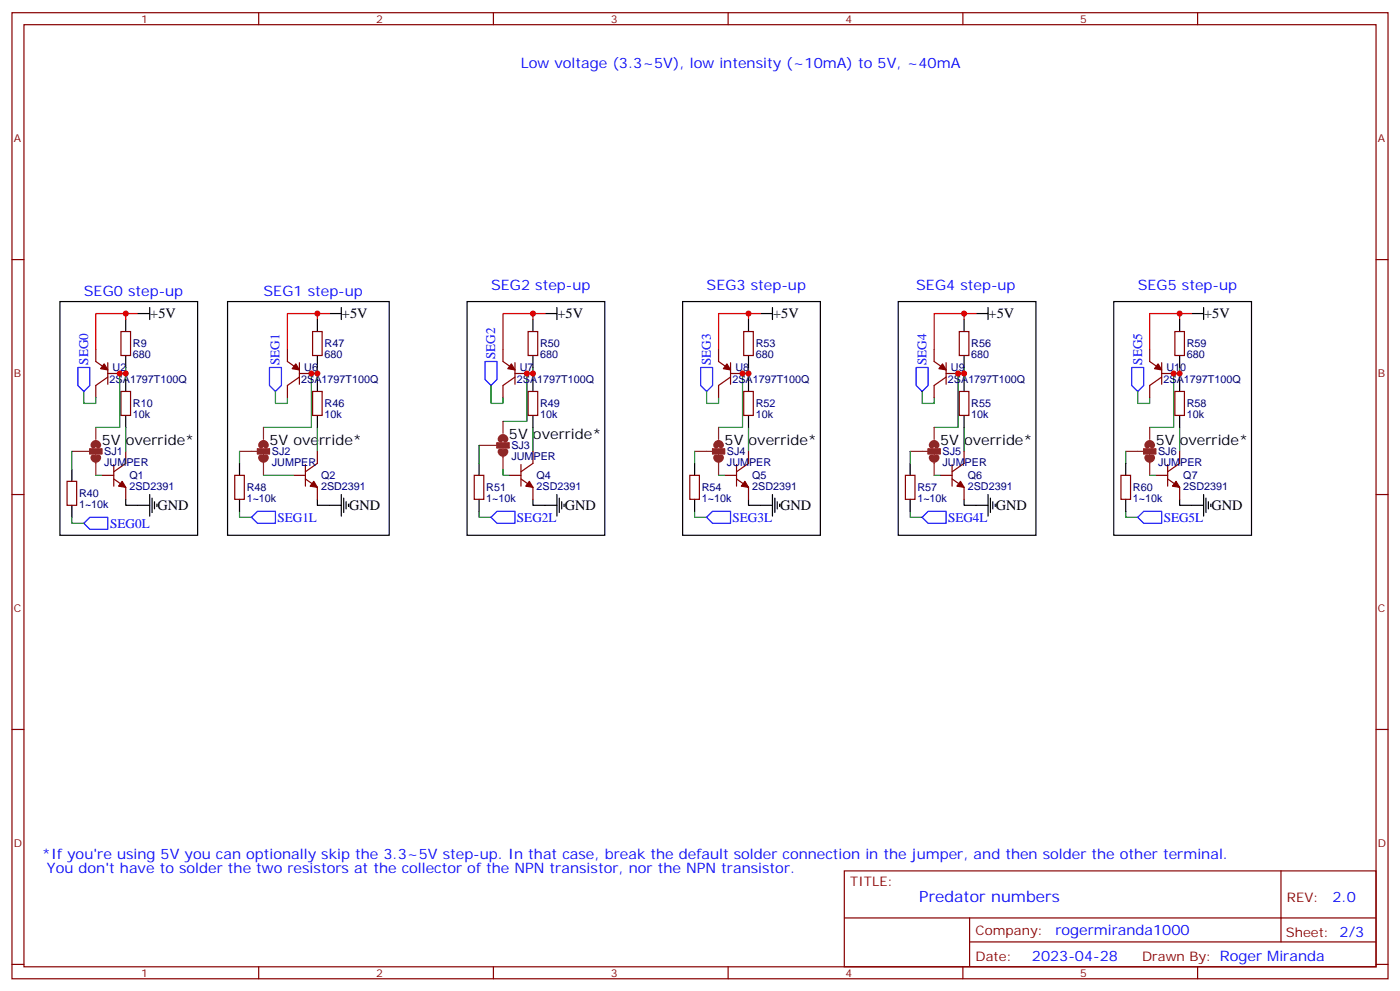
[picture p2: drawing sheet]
<svg xmlns="http://www.w3.org/2000/svg" width="412mm" height="292mm" viewBox="0 0 412 292" stroke-linecap="round" stroke-linejoin="round" font-family="sans-serif">
<g fill="none" stroke="#870000" stroke-width=".35">
<path d="M3.5 3.7h405.4v284.4h-405.4zM7.1 7.3h398.2v277.3h-398.2zM76.2 3.7v3.6M145.3 3.7v3.6M214.5 3.7v3.6M283.6 3.7v3.6M352.8 3.7v3.6M3.5 76.4h3.6M405.3 76.4h3.6M35.6 97.6h2.9v7h-2.9zM92.1 97.6h2.8v7h-2.8zM155.6 97.6h2.8v7h-2.8z"/>
<path d="M219.1 97.6h2.8v7h-2.8zM282.6 97.6h2.8v7h-2.8zM346.1 97.6h2.8v7h-2.8zM28.2 102.9v3.5l3.5 2.5M31.7 106.8v6.3M31.7 111l-3.5 2.5v3.5M31.7 109.9h3.6M35.6 115.2h2.9v7.1h-2.9zM84.7 102.9v3.5l3.5 2.5M88.2 109.9h3.5M88.2 106.8v6.3M88.2 111l-3.5 2.5v3.5"/>
<path d="M92.1 115.2h2.8v7.1h-2.8zM148.2 102.9v3.5l3.5 2.5M151.7 109.9h3.5M151.7 106.8v6.3M151.7 111l-3.5 2.5v3.5M155.6 115.2h2.8v7.1h-2.8zM211.7 102.9v3.5l3.5 2.5M215.2 109.9h3.5M215.2 106.8v6.3M215.2 111l-3.5 2.5v3.5M219.1 115.2h2.8v7.1h-2.8zM275.2 102.9v3.5l3.5 2.5"/>
<path d="M278.7 109.9h3.5M278.7 106.8v6.3M278.7 111l-3.5 2.5v3.5M282.6 115.2h2.8v7.1h-2.8zM338.7 102.9v3.5l3.5 2.5M342.2 109.9h3.5M342.2 106.8v6.3M342.2 111l-3.5 2.5v3.5M346.1 115.2h2.8v7.1h-2.8zM30 139.9h3.5M33.5 136.7v6.4M37 132.9v3.5l-3.5 2.5"/>
<path d="M69.1 139.9h2.9v7.1h-2.9zM86.4 139.9h3.6M90 136.7v6.4M93.5 132.9v3.5l-3.5 2.5M139.7 139.9h2.8v7.1h-2.8zM149.9 139.9h3.6M153.5 136.7v6.4M157 132.9v3.5l-3.5 2.5M203.2 139.9h2.8v7.1h-2.8zM213.4 139.9h3.6M217 136.7v6.4M220.5 132.9v3.5l-3.5 2.5"/>
<path d="M266.7 139.9h2.8v7.1h-2.8zM276.9 139.9h3.6M280.5 136.7v6.4M284 132.9v3.5l-3.5 2.5M330.2 139.9h2.8v7.1h-2.8zM340.4 139.9h3.6M344 136.7v6.4M347.5 132.9v3.5l-3.5 2.5M3.5 145.6h3.6M19.8 141.7h2.8v7h-2.8zM33.5 141l3.5 2.4v3.6M90 141l3.5 2.4v3.6"/>
<path d="M153.5 141l3.5 2.4v3.6M217 141l3.5 2.4v3.6M280.5 141l3.5 2.4v3.6M344 141l3.5 2.4v3.6M405.3 145.6h3.6M3.5 214.7h3.6M405.3 214.7h3.6M248.7 256.3h156.6v28.3h-156.6zM377.3 256.4v20.8M248.7 270.2h156.5M285.6 277.2h119.6M285.6 270.2v14.1"/>
<path d="M3.5 283.8h3.6M76.2 284.6v3.5M145.3 284.6v3.5M214.5 284.6v3.5M283.6 284.6v3.5M352.8 284.6v3.5M405.3 283.8h3.6"/>
</g>
<g fill="#870000" stroke="#870000" stroke-width=".35">
<path d="M30.7 107.1l1 1.8-2.1-.4z"/>
<path d="M36 141.7l1 1.7-2.1-.3z"/>
<path d="M92.4 141.7l1.1 1.7-2.1-.3z"/>
<path d="M87.1 107.1l1.1 1.8-2.1-.4z"/>
<path d="M155.9 141.7l1.1 1.7-2.1-.3z"/>
<path d="M150.6 107.1l1.1 1.8-2.1-.4z"/>
<path d="M219.4 141.7l1.1 1.7-2.1-.3z"/>
<path d="M214.1 107.1l1.1 1.8-2.1-.4z"/>
<path d="M282.9 141.7l1.1 1.7-2.1-.3z"/>
<path d="M277.6 107.1l1.1 1.8-2.1-.4z"/>
<path d="M346.4 141.7l1.1 1.7-2.1-.3z"/>
<path d="M341.1 107.1l1.1 1.8-2.1-.4z"/>
</g>
<g fill="none" stroke="#008700" stroke-width=".35">
<path d="M24.7 115.2v3.5h3.5v-1.7M37 108.2v1.7h-1.7v15.9h-7.1M37 109.9v1.8M81.1 115.2v3.5h3.6v-1.7M93.5 108.2v1.7h-1.8v15.9h-14.1M93.5 109.9v1.8M144.6 113.5v5.2h3.6v-1.7M157 108.2v1.7h-1.8v14.1h-7M157 109.9v1.8M208.1 115.2v3.5h3.6v-1.7M220.5 108.2v1.7h-1.8v15.9h-7M220.5 109.9v1.8"/>
<path d="M271.6 115.2v3.5h3.6v-1.7M284 108.2v1.7h-1.8v15.9h-7M284 109.9v1.8M335.1 115.2v3.5h3.6v-1.7M347.5 108.2v1.7h-1.8v15.9h-7M347.5 109.9v1.8M21.2 132.9v5.2M28.2 139.9h1.8M37 125.8v7.1M70.6 132.9v3.5M77.6 139.9h8.8M93.5 125.8v7.1"/>
<path d="M141.1 131.1v5.3M148.2 138.1v1.8h1.7M157 125.8v7.1M204.6 132.9v3.5M211.7 139.9h1.7M220.5 125.8v7.1M268.1 132.9v3.5M275.2 139.9h1.7M284 125.8v7.1M331.6 132.9v3.5M338.7 139.9h1.7M347.5 125.8v7.1"/>
<path d="M21.2 152.3v1.7h3.5M70.6 150.5v1.8h3.5M141.1 150.5v1.8h3.5M204.6 150.5v1.8h3.5M268.1 150.5v1.8h3.5M331.6 150.5v1.8h3.5"/>
</g>
<path d="M37 92.3v1.8M40.6 92.3h-12.4v10.6M93.5 92.3v1.8M97 92.3h-12.3v10.6M157 92.3v1.8M160.5 92.3h-12.3v10.6M220.5 92.3v1.8M224 92.3h-12.3v10.6M284 92.3v1.8M287.5 92.3h-12.3v10.6M347.5 92.3v1.8M351 92.3h-12.3v10.6" fill="none" stroke="#f00" stroke-width=".35"/>
<g fill="none" stroke="#000" stroke-width=".35">
<path d="M17.6 88.8h40.6v68.8h-40.6zM37 94.1v3.5M40.6 92.3h3.5M44.1 90.5v3.6M67 88.8h47.7v68.8h-47.7zM93.5 94.1v3.5M97 92.3h3.5M100.5 90.5v3.6M137.6 88.8h40.6v68.8h-40.6zM157 94.1v3.5M160.5 92.3h3.5M164 90.5v3.6"/>
<path d="M201.1 88.8h40.6v68.8h-40.6zM220.5 94.1v3.5M224 92.3h3.5M227.5 90.5v3.6M264.6 88.8h40.6v68.8h-40.6zM284 94.1v3.5M287.5 92.3h3.5M291 90.5v3.6M328.1 88.8h40.6v68.8h-40.6zM347.5 94.1v3.5M351 92.3h3.5M354.5 90.5v3.6"/>
<path d="M37 104.6v3.6M37 111.7v3.5M93.5 104.6v3.6M93.5 111.7v3.5M157 104.6v3.6M157 111.7v3.5M220.5 104.6v3.6M220.5 111.7v3.5M284 104.6v3.6M284 111.7v3.5M347.5 104.6v3.6M347.5 111.7v3.5"/>
<path d="M21.2 138.1v3.6M37 122.3v3.5M70.6 136.4v3.5M93.5 122.3v3.5M141.1 136.4v3.5M157 122.3v3.5M204.6 136.4v3.5M220.5 122.3v3.5M268.1 136.4v3.5M284 122.3v3.5M331.6 136.4v3.5M347.5 122.3v3.5"/>
<path d="M21.2 148.7v3.6M37 147v1.7h7.1M44.1 145.6v6.3M44.8 146.6v4.2M45.5 147.7v2.1M46.2 148.4v.7M70.6 147v3.5M93.5 147v1.7h7M100.5 145.6v6.3M101.2 146.6v4.2M102 147.7v2.1M102.7 148.4v.7"/>
<path d="M141.1 147v3.5M157 147v1.7h7M164 145.6v6.3M164.7 146.6v4.2M165.5 147.7v2.1M166.2 148.4v.7M204.6 147v3.5M220.5 147v1.7h7M227.5 145.6v6.3M228.2 146.6v4.2M229 147.7v2.1M229.7 148.4v.7"/>
<path d="M268.1 147v3.5M284 147v1.7h7M291 145.6v6.3M291.7 146.6v4.2M292.5 147.7v2.1M293.2 148.4v.7M331.6 147v3.5M347.5 147v1.7h7M354.5 145.6v6.3M355.2 146.6v4.2M356 147.7v2.1M356.7 148.4v.7"/>
</g>
<path d="M22.9 108.2h3.6v5.3l-1.8 1.7-1.8-1.7zM79.4 108.2h3.5v5.3l-1.8 1.7-1.7-1.7zM142.9 106.4h3.5v5.3l-1.8 1.8-1.7-1.8zM206.4 108.2h3.5v5.3l-1.8 1.7-1.7-1.7zM269.9 108.2h3.5v5.3l-1.8 1.7-1.7-1.7zM333.4 108.2h3.5v5.3l-1.8 1.7-1.7-1.7zM24.7 154l1.8-1.7h5.2v3.5h-5.2zM74.1 152.3l1.7-1.8h5.3v3.5h-5.3zM144.6 152.3l1.8-1.8h5.3v3.5h-5.3zM208.1 152.3l1.8-1.8h5.3v3.5h-5.3zM271.6 152.3l1.8-1.8h5.3v3.5h-5.3zM335.1 152.3l1.8-1.8h5.3v3.5h-5.3z" fill="none" stroke="#00f" stroke-width=".35"/>
<path d="M27.5 134.6a.71 .71 0 0 0 .7 .7 .71 .71 0 0 0 .7-.7M27.5 131.1a.71 .71 0 0 1 .7-.7 .71 .71 0 0 1 .7 .7M76.9 134.6a.71 .71 0 0 0 .7 .7 .71 .71 0 0 0 .7-.7M76.9 131.1a.71 .71 0 0 1 .7-.7 .71 .71 0 0 1 .7 .7M147.5 132.9a.71 .71 0 0 0 .7 .7 .71 .71 0 0 0 .7-.7M147.5 129.3a.71 .71 0 0 1 .7-.7 .71 .71 0 0 1 .7 .7M211 134.6a.71 .71 0 0 0 .7 .7 .71 .71 0 0 0 .7-.7M211 131.1a.71 .71 0 0 1 .7-.7 .71 .71 0 0 1 .7 .7M274.5 134.6a.71 .71 0 0 0 .7 .7 .71 .71 0 0 0 .7-.7M274.5 131.1a.71 .71 0 0 1 .7-.7 .71 .71 0 0 1 .7 .7M338 134.6a.71 .71 0 0 0 .7 .7 .71 .71 0 0 0 .7-.7M338 131.1a.71 .71 0 0 1 .7-.7 .71 .71 0 0 1 .7 .7" fill="none" stroke="#8c2424" stroke-width="1.8"/>
<g fill="none" stroke="#8c2424" stroke-width=".35">
<path d="M21.2 132.9h5.3M26.5 132.2h3.5v1.4h-3.5zM28.2 125.8v3.5M28.2 132.9v7M70.6 132.9h5.2M75.8 132.2h3.6v1.4h-3.6zM77.6 125.8v3.5M77.6 132.9v7M141.1 131.1h5.3M146.4 130.4h3.5v1.4h-3.5zM148.2 124v3.6M148.2 131.1v7"/>
<path d="M204.6 132.9h5.3M209.9 132.2h3.5v1.4h-3.5zM211.7 125.8v3.5M211.7 132.9v7M268.1 132.9h5.3M273.4 132.2h3.5v1.4h-3.5zM275.2 125.8v3.5M275.2 132.9v7M331.6 132.9h5.3M336.9 132.2h3.5v1.4h-3.5zM338.7 125.8v3.5M338.7 132.9v7"/>
</g>
<g fill="#8c2424" stroke="#8c2424" stroke-width=".35">
<path d="M26.5 132.2h3.5v1.4h-3.5z"/>
<path d="M75.8 132.2h3.6v1.4h-3.6z"/>
<path d="M146.4 130.4h3.5v1.4h-3.5z"/>
<path d="M209.9 132.2h3.5v1.4h-3.5z"/>
<path d="M273.4 132.2h3.5v1.4h-3.5z"/>
<path d="M336.9 132.2h3.5v1.4h-3.5z"/>
</g>
<g fill="#c00">
<circle cx="37" cy="92.3" r=".88"/>
<circle cx="93.5" cy="92.3" r=".88"/>
<circle cx="93.5" cy="109.9" r=".88"/>
<circle cx="157" cy="92.3" r=".88"/>
<circle cx="157" cy="109.9" r=".88"/>
<circle cx="220.5" cy="92.3" r=".88"/>
<circle cx="220.5" cy="109.9" r=".88"/>
<circle cx="284" cy="92.3" r=".88"/>
<circle cx="284" cy="109.9" r=".88"/>
<circle cx="347.5" cy="92.3" r=".88"/>
<circle cx="347.5" cy="109.9" r=".88"/>
<circle cx="37" cy="109.9" r=".88"/>
<circle cx="35.3" cy="109.9" r=".88"/>
<circle cx="91.7" cy="109.9" r=".88"/>
<circle cx="155.2" cy="109.9" r=".88"/>
<circle cx="218.7" cy="109.9" r=".88"/>
<circle cx="282.2" cy="109.9" r=".88"/>
<circle cx="345.7" cy="109.9" r=".88"/>
</g>
<text font-size="4.6" fill="#00f" x="270.8" y="265.4">Predator numbers</text>
<g font-size="4.2" fill="#00f">
<text x="153.5" y="20">Low voltage (3.3~5V), low intensity (~10mA) to 5V, ~40mA</text>
<text x="24.7" y="87">SEG0 step-up</text>
<text x="77.6" y="87">SEG1 step-up</text>
<text x="144.6" y="85.2">SEG2 step-up</text>
<text x="208.1" y="85.2">SEG3 step-up</text>
<text x="269.9" y="85.2">SEG4 step-up</text>
<text x="335.1" y="85.2">SEG5 step-up</text>
<text x="12.3" y="252.8">*If you're using 5V you can optionally skip the 3.3~5V step-up. In that case, break the default solder connection in the jumper, and then solder the other terminal.</text>
<text x="13.8" y="257">You don't have to solder the two resistors at the collector of the NPN transistor, nor the NPN transistor.</text>
<text x="392.5" y="265.6">2.0</text>
<text x="310.9" y="275.2">rogermiranda1000</text>
<text x="304" y="283">2023-04-28</text>
</g>
<g font-size="4.2">
<text x="44.3" y="93.7">+5V</text>
<text x="100.7" y="93.7">+5V</text>
<text x="164.2" y="93.7">+5V</text>
<text x="227.7" y="93.7">+5V</text>
<text x="291.2" y="93.7">+5V</text>
<text x="354.7" y="93.7">+5V</text>
<text x="30" y="131.1">5V override*</text>
<text x="79.4" y="131.1">5V override*</text>
<text x="149.9" y="129.3">5V override*</text>
<text x="213.4" y="131.1">5V override*</text>
<text x="276.9" y="131.1">5V override*</text>
<text x="340.4" y="131.1">5V override*</text>
<text x="46.4" y="150.2">GND</text>
<text x="102.8" y="150.2">GND</text>
<text x="166.3" y="150.2">GND</text>
<text x="229.8" y="150.2">GND</text>
<text x="293.3" y="150.2">GND</text>
<text x="356.8" y="150.2">GND</text>
</g>
<g font-size="3.9" fill="#00f">
<text x="25.9" y="107.4" transform="rotate(-90 25.9 107.4)">SEG0</text>
<text x="82.4" y="107.5" transform="rotate(-90 82.4 107.5)">SEG1</text>
<text x="145.9" y="105.7" transform="rotate(-90 145.9 105.7)">SEG2</text>
<text x="209.4" y="107.5" transform="rotate(-90 209.4 107.5)">SEG3</text>
<text x="272.9" y="107.4" transform="rotate(-90 272.9 107.4)">SEG4</text>
<text x="336.4" y="107.4" transform="rotate(-90 336.4 107.4)">SEG5</text>
<text x="32.5" y="155.3">SEG0L</text>
<text x="81.7" y="153.6">SEG1L</text>
<text x="152.3" y="153.6">SEG2L</text>
<text x="215.8" y="153.6">SEG3L</text>
<text x="279.3" y="153.6">SEG4L</text>
<text x="342.8" y="153.6">SEG5L</text>
</g>
<g font-size="3.9" fill="#800">
<text x="250.5" y="260.9">TITLE:</text>
<text x="379.1" y="265.6">REV:</text>
<text x="287.4" y="275.1">Company:</text>
<text x="378.7" y="275.7">Sheet: 2/3</text>
<text x="287.4" y="282.8">Date:</text>
<text x="336.4" y="282.9">Drawn By: Roger Miranda</text>
</g>
<g font-size="3.2" fill="#800">
<text x="41.6" y="6.7">1</text>
<text x="110.8" y="6.7">2</text>
<text x="179.9" y="6.7">3</text>
<text x="249.1" y="6.7">4</text>
<text x="318.2" y="6.7">5</text>
<text x="4.1" y="41.8">A</text>
<text x="405.9" y="41.8">A</text>
<text x="4.1" y="111">B</text>
<text x="405.9" y="111">B</text>
<text x="4.1" y="180.1">C</text>
<text x="405.9" y="180.1">C</text>
<text x="4.1" y="249.3">D</text>
<text x="405.9" y="249.3">D</text>
<text x="41.6" y="287.5">1</text>
<text x="110.8" y="287.5">2</text>
<text x="179.9" y="287.5">3</text>
<text x="249.1" y="287.5">4</text>
<text x="318.2" y="287.5">5</text>
</g>
<g font-size="3.2" fill="#000080">
<text x="39.2" y="105.5">680</text>
<text x="39.2" y="102.3">R9</text>
<text x="95.6" y="105.5">680</text>
<text x="95.6" y="102.3">R47</text>
<text x="159.1" y="105.5">680</text>
<text x="159.1" y="102.3">R50</text>
<text x="222.6" y="105.5">680</text>
<text x="222.6" y="102.3">R53</text>
<text x="286.1" y="105.5">680</text>
<text x="286.1" y="102.3">R56</text>
<text x="349.6" y="105.5">680</text>
<text x="349.6" y="102.3">R59</text>
<text x="32.3" y="112.8">2SA1797T100Q</text>
<text x="33.2" y="109.3">U2</text>
<text x="88.7" y="112.8">2SA1797T100Q</text>
<text x="89.6" y="109.3">U6</text>
<text x="152.2" y="112.8">2SA1797T100Q</text>
<text x="153.1" y="109.3">U7</text>
<text x="215.7" y="112.8">2SA1797T100Q</text>
<text x="216.6" y="109.3">U8</text>
<text x="279.2" y="112.8">2SA1797T100Q</text>
<text x="280.1" y="109.3">U9</text>
<text x="342.7" y="112.8">2SA1797T100Q</text>
<text x="343.6" y="109.3">U10</text>
<text x="39.2" y="119.9">R10</text>
<text x="95.6" y="119.9">R46</text>
<text x="159.1" y="119.9">R49</text>
<text x="222.6" y="119.9">R52</text>
<text x="286.1" y="119.9">R55</text>
<text x="349.6" y="119.9">R58</text>
<text x="39.2" y="123.1">10k</text>
<text x="95.6" y="123.1">10k</text>
<text x="159.1" y="123.1">10k</text>
<text x="222.6" y="123.1">10k</text>
<text x="286.1" y="123.1">10k</text>
<text x="349.6" y="123.1">10k</text>
<text x="30.7" y="137.2">JUMPER</text>
<text x="30.7" y="134">SJ1</text>
<text x="80.1" y="137.2">JUMPER</text>
<text x="80.1" y="134">SJ2</text>
<text x="150.6" y="135.4">JUMPER</text>
<text x="150.6" y="132.2">SJ3</text>
<text x="214.1" y="137.2">JUMPER</text>
<text x="214.1" y="134">SJ4</text>
<text x="277.6" y="137.2">JUMPER</text>
<text x="277.6" y="134">SJ5</text>
<text x="341.1" y="137.2">JUMPER</text>
<text x="341.1" y="134">SJ6</text>
<text x="38.1" y="141.1">Q1</text>
<text x="94.6" y="141.1">Q2</text>
<text x="158.1" y="141.1">Q4</text>
<text x="221.6" y="141.1">Q5</text>
<text x="285.1" y="141.1">Q6</text>
<text x="348.6" y="141.1">Q7</text>
<text x="23.3" y="149.5">1~10k</text>
<text x="23.3" y="146.3">R40</text>
<text x="38.1" y="144.2">2SD2391</text>
<text x="72.7" y="147.7">1~10k</text>
<text x="72.7" y="144.6">R48</text>
<text x="94.6" y="144.2">2SD2391</text>
<text x="143.2" y="147.7">1~10k</text>
<text x="143.2" y="144.6">R51</text>
<text x="158.1" y="144.2">2SD2391</text>
<text x="206.7" y="147.7">1~10k</text>
<text x="206.7" y="144.6">R54</text>
<text x="221.6" y="144.2">2SD2391</text>
<text x="270.2" y="147.7">1~10k</text>
<text x="270.2" y="144.6">R57</text>
<text x="285.1" y="144.2">2SD2391</text>
<text x="333.7" y="147.7">1~10k</text>
<text x="333.7" y="144.6">R60</text>
<text x="348.6" y="144.2">2SD2391</text>
</g>
</svg>
